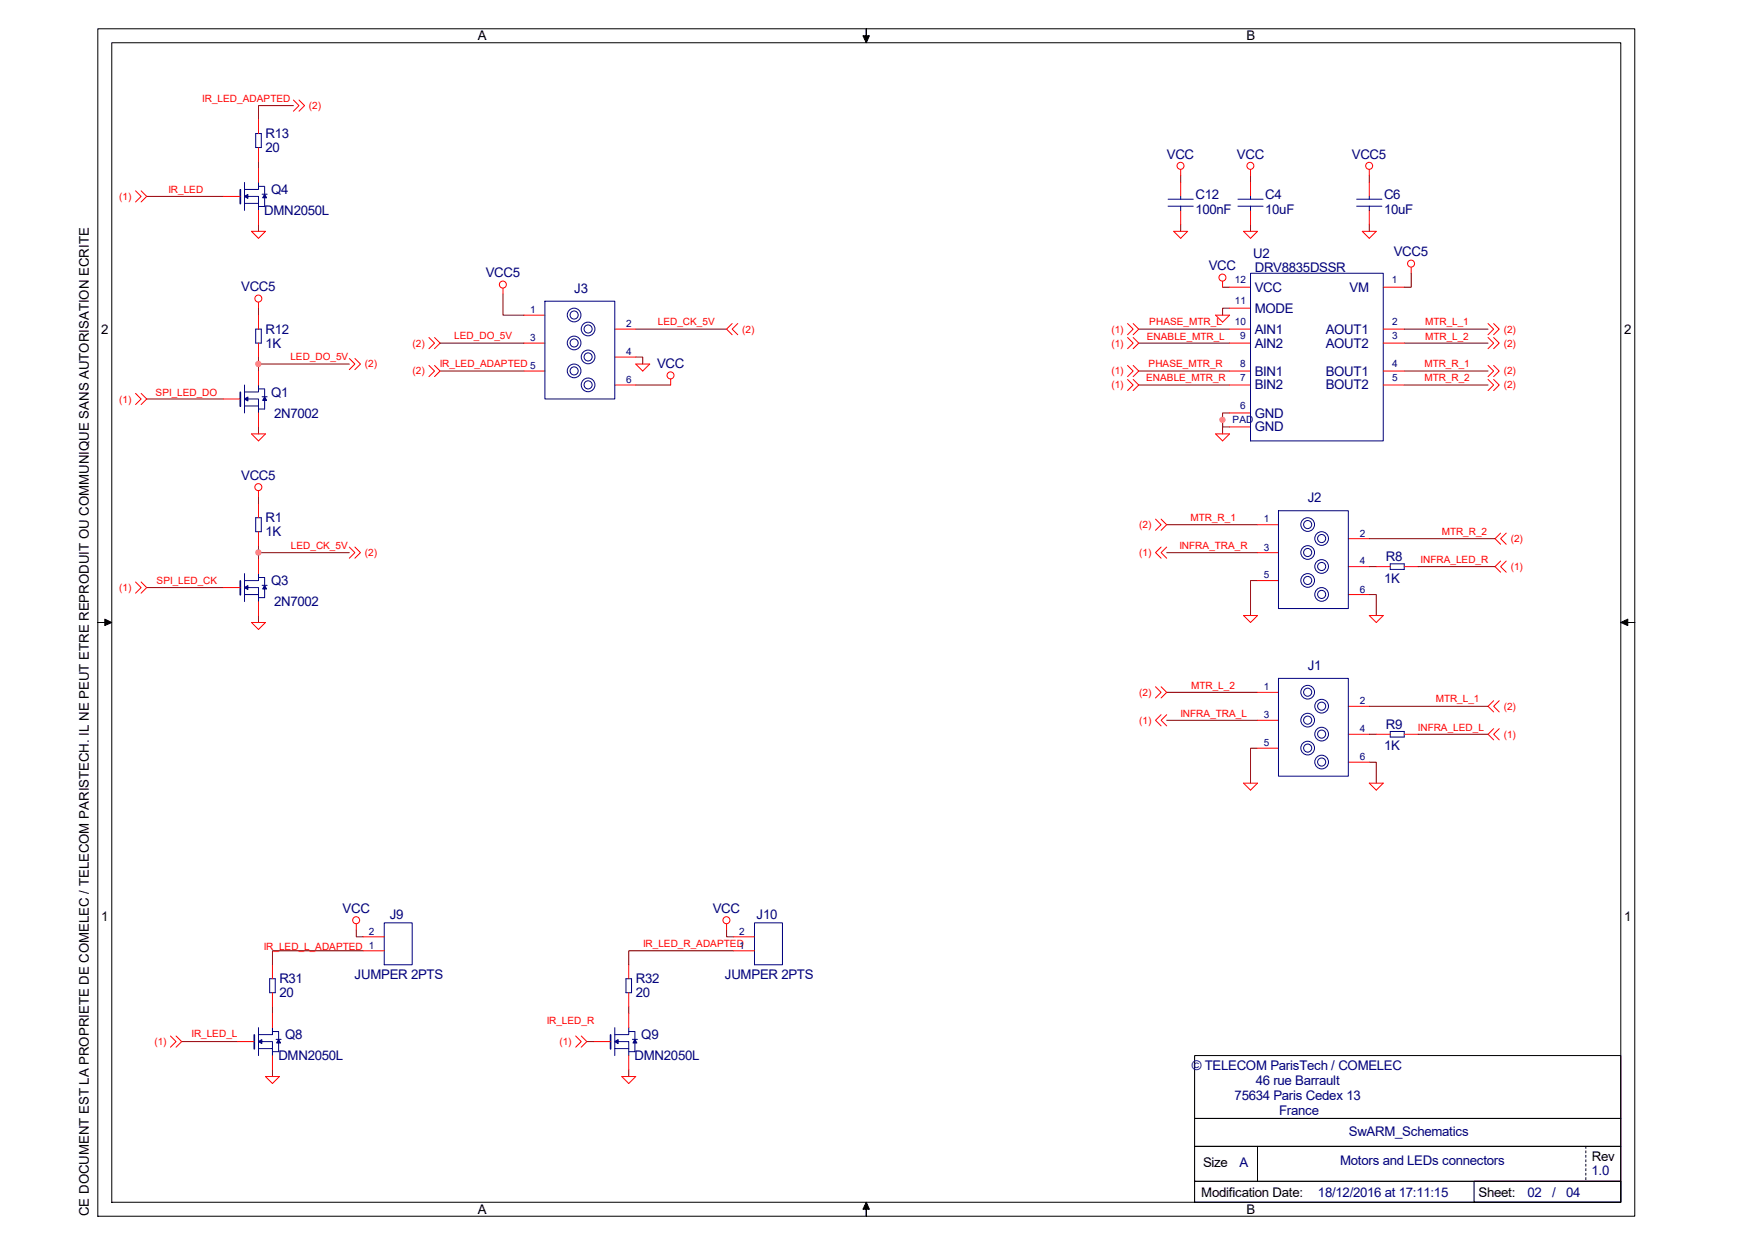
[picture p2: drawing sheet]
<svg xmlns="http://www.w3.org/2000/svg" width="297mm" height="210mm" viewBox="0 0 297 210" stroke-linecap="round" stroke-linejoin="round" font-family="sans-serif">
<g fill="none" stroke="#800000" stroke-width=".17">
<path d="M49.5 17.8h-5.9v2.4M24.7 33.1h13M43.6 27.2v1.2M43.6 37.8v1.2M199.1 29.6v1.2M199.1 37.8v1.2M210.9 29.6v1.2M210.9 37.8v1.2M230.9 29.6v1.2M230.9 37.8v1.2M43.6 52v1.2M74.2 57.9h14.2"/>
<path d="M84.8 49.6v3.6h3.6M107.2 55.5h15.3M192.1 55.5h15.3M192.1 57.9h15.3M206.2 48.5h1.2M207.4 52h-1.2v1.2M236.8 55.5h14.2M236.8 57.9h14.2M238 46.1v2.4h-1.2M24.7 67.3h13M43.6 60.2v2.4M43.6 72v1.2"/>
<path d="M43.6 61.4h15.3M74.2 62.6h14.2M107.2 60.2h1.2v1.2M107.2 64.9h5.9M192.1 62.6h15.3M192.1 64.9h15.3M206.2 70.8v2.4M207.4 69.7h-1.2v2.3h1.2M236.8 62.6h14.2M236.8 64.9h14.2M24.7 99.1h13M43.6 93.2h15.3"/>
<path d="M43.6 83.8v1.2M43.6 92v2.4M196.8 88.5h15.3M196.8 93.2h15.3M212.1 97.9h-1.2v5.9M230.9 90.9h21.3M230.9 95.6h1.2M239.2 95.6h13M43.6 103.8v1.2M196.8 116.8h15.3M230.9 100.3h1.2v3.5M230.9 119.1h20.1"/>
<path d="M196.8 121.5h15.3M212.1 126.2h-1.2v5.9M230.9 128.6h1.2v3.5M230.9 123.9h1.2M239.2 123.9h11.8M60.1 156.9v1.1h1.2M122.5 156.9v1.1h1.2M30.6 175.7h9.5M46 169.8v1.2M61.3 160.4h-15.3v2.3M99 175.7h1.2M106 169.8v1.2"/>
<path d="M123.7 160.4h-17.7v2.3M46 180.4v1.2M106 180.4v1.2"/>
</g>
<g fill="#f0f" stroke="#f0f" stroke-width=".17">
<circle cx="206.2" cy="70.8" r=".45"/>
<circle cx="43.6" cy="61.4" r=".45"/>
<circle cx="43.6" cy="93.2" r=".45"/>
</g>
<g fill="none" stroke="#f00" stroke-width=".17">
<path d="M49.5 16.9l.9 .9-.9 1M50.4 16.9l1 .9-1 1M22.9 32.2l.9 .9-.9 1M23.8 32.2l.9 .9-.9 1M37.7 33.1h2.8M42.4 39h2.4l-1.2 1.2zM43.6 20.2v2.3M43.6 24.9v2.3M43.6 28.4v2.4M43.6 35.5v2.3M198 39h2.3l-1.2 1.2zM199.1 28.6v1"/>
<path d="M199.1 30.8v2.3M199.1 35.5v2.3M209.7 39h2.4l-1.2 1.2zM210.9 28.6v1M210.9 30.8v2.3M210.9 35.5v2.3M229.8 39h2.3l-1.2 1.2zM230.9 28.6v1M230.9 30.8v2.3M230.9 35.5v2.3M43.6 51v1M43.6 53.2v2.3"/>
<path d="M43.6 57.9v2.3M72.3 56.9l1 1-1 .9M73.3 56.9l.9 1-.9 .9M84.8 48.6v1M88.4 57.9h3.5M88.4 53.2h3.5M103.7 55.5h3.5M123.5 54.6l-1 .9 1 1M124.4 54.6l-.9 .9 .9 1M190.2 54.6l.9 .9-.9 1M190.2 56.9l.9 1-.9 .9M191.1 54.6l1 .9-1 1"/>
<path d="M191.1 56.9l1 1-1 .9M205 53.2h2.4l-1.2 1.1zM206.2 47.5v1M207.4 48.5h3.5M207.4 52h3.5M207.4 55.5h3.5M207.4 57.9h3.5M233.3 48.5h3.5M233.3 55.5h3.5M233.3 57.9h3.5M238 45.1v1M251 54.6l.9 .9-.9 1"/>
<path d="M251 56.9l.9 1-.9 .9M251.9 54.6l1 .9-1 1M251.9 56.9l1 1-1 .9M22.9 66.4l.9 .9-.9 .9M23.8 66.4l.9 .9-.9 .9M37.7 67.3h2.8M42.4 73.2h2.4l-1.2 1.2zM43.6 62.6v2.3M43.6 69.7v2.3M58.9 60.5l1 .9-1 1M59.9 60.5l.9 .9-.9 1M72.3 61.6l1 1-1 .9"/>
<path d="M73.3 61.6l.9 1-.9 .9M88.4 62.6h3.5M103.7 64.9h3.5M103.7 60.2h3.5M107.2 61.4h2.4l-1.2 1.2zM113.1 64v.9M190.2 61.6l.9 1-.9 .9M190.2 64l.9 .9-.9 1M191.1 61.6l1 1-1 .9M191.1 64l1 .9-1 1M205 73.2h2.4l-1.2 1.2zM207.4 69.7h3.5"/>
<path d="M207.4 72h3.5M207.4 62.6h3.5M207.4 64.9h3.5M233.3 62.6h3.5M233.3 64.9h3.5M251 61.6l.9 1-.9 .9M251 64l.9 .9-.9 1M251.9 61.6l1 1-1 .9M251.9 64l1 .9-1 1M22.9 98.2l.9 .9-.9 1M23.8 98.2l.9 .9-.9 1M37.7 99.1h2.8"/>
<path d="M43.6 82.8v1M43.6 85v2.3M43.6 89.7v2.3M43.6 94.4v2.4M58.9 92.3l1 .9-1 1M59.9 92.3l.9 .9-.9 1M194.9 87.6l.9 .9-.9 1M195.8 87.6l1 .9-1 1M195.8 92.3l-.9 .9 .9 1M196.8 92.3l-1 .9 1 1M212.1 88.5h3.5M212.1 93.2h3.5"/>
<path d="M212.1 97.9h3.5M227.4 90.9h3.5M227.4 95.6h3.5M232.1 95.6h2.4M236.8 95.6h2.4M253.1 89.9l-.9 1 .9 .9M253.1 94.6l-.9 1 .9 .9M254 89.9l-.9 1 .9 .9M254 94.6l-.9 1 .9 .9M42.4 105h2.4l-1.2 1.2zM43.6 101.5v2.3M194.9 115.8l.9 1-.9 .9"/>
<path d="M195.8 115.8l1 1-1 .9M209.7 103.8h2.4l-1.2 1.2zM212.1 116.8h3.5M227.4 119.1h3.5M227.4 100.3h3.5M230.9 103.8h2.4l-1.2 1.2zM251.9 118.2l-.9 .9 .9 1M252.9 118.2l-1 .9 1 1M195.8 120.6l-.9 .9 .9 .9M196.8 120.6l-1 .9 1 .9M209.7 132.1h2.4l-1.2 1.2zM212.1 121.5h3.5"/>
<path d="M212.1 126.2h3.5M227.4 123.9h3.5M227.4 128.6h3.5M230.9 132.1h2.4l-1.2 1.2zM232.1 123.9h2.4M236.8 123.9h2.4M251.9 122.9l-.9 1 .9 .9M252.9 122.9l-1 1 1 .9M60.1 155.9v1M61.3 158h3.5M122.5 155.9v1M123.7 158h3.6"/>
<path d="M28.7 174.8l1 .9-1 .9M29.7 174.8l.9 .9-.9 .9M40.1 175.7h2.7M46 162.7v2.4M46 167.5v2.3M46 171v2.3M46 178.1v2.3M61.3 160.4h3.5M97.1 174.8l.9 .9-.9 .9M98 174.8l1 .9-1 .9M100.2 175.7h2.7M106 162.7v2.4"/>
<path d="M106 167.5v2.3M106 171v2.3M106 178.1v2.3M123.7 160.4h3.6M44.8 181.6h2.3l-1.1 1.2zM104.9 181.6h2.3l-1.2 1.2z"/>
<circle cx="199.1" cy="28" r=".59"/>
<circle cx="210.9" cy="28" r=".59"/>
<circle cx="230.9" cy="28" r=".59"/>
<circle cx="43.6" cy="50.4" r=".59"/>
<circle cx="84.8" cy="48" r=".59"/>
<circle cx="206.2" cy="46.8" r=".59"/>
<circle cx="238" cy="44.5" r=".59"/>
<circle cx="113.1" cy="63.3" r=".59"/>
<circle cx="43.6" cy="82.2" r=".59"/>
<circle cx="60.1" cy="155.2" r=".59"/>
<circle cx="122.5" cy="155.2" r=".59"/>
</g>
<g fill="none" stroke="#000080" stroke-width=".17">
<path d="M41.2 34.3h2.4v1.2M41.2 33.1h2.4v1.2M41.2 30.8v4.7M43.1 22.5h1v2.4h-1zM43.6 30.8v1.2h-2.4M43.6 31.4h1M44.2 32.8h.9M44.6 31.5v1.4M44.6 33.4v1.4h-1M197 33.6h4.3M197 34.8h4.3M199.1 33.1v.5"/>
<path d="M199.1 34.8v.7M208.8 33.6h4.2M208.8 34.8h4.2M210.9 33.1v.5M210.9 34.8v.7M228.8 33.6h4.3M228.8 34.8h4.3M230.9 33.1v.5M230.9 34.8v.7M43.1 55.5h1v2.4h-1zM91.9 50.8h11.8v16.5h-11.8zM210.9 46.1h22.4v28.3h-22.4z"/>
<path d="M41.2 68.5h2.4v1.2M41.2 67.3h2.4v1.2M41.2 64.9v4.8M43.6 64.9v1.2h-2.4M43.6 65.6h1M44.2 66.9h.9M44.6 67.5v1.5h-1M44.6 65.7v1.4M41.2 99.1h2.4v1.2M41.2 96.8v4.7M43.1 87.3h1v2.4h-1zM43.6 96.8v1.1h-2.4"/>
<path d="M43.6 97.4h1M44.2 98.7h.9M44.6 97.5v1.4M44.6 99.4v1.4h-1M215.6 86.2h11.8v16.5h-11.8zM234.5 95.1h2.3v1h-2.3zM41.2 100.3h2.4v1.2M215.6 114.4h11.8v16.5h-11.8zM234.5 123.4h2.3v.9h-2.3zM64.8 155.7h4.7v7h-4.7zM127.3 155.7h4.7v7h-4.7zM43.6 176.9h2.4v1.2"/>
<path d="M43.6 175.7h2.4v1.2M43.6 173.3v4.8M45.5 165.1h.9v2.4h-.9zM46 173.3v1.2h-2.4M46 174h1M46.6 175.3h.8M47 175.9v1.5h-1M47 174.1v1.4M103.7 176.9h2.3v1.2M103.7 175.7h2.3v1.2M103.7 173.3v4.8M105.6 165.1h.9v2.4h-.9z"/>
<path d="M106 173.3v1.2h-2.3M106 174h1.1M106.7 175.3h.8M107.1 175.9v1.5h-1M107.1 174.1v1.4"/>
<circle cx="96.8" cy="57.9" r="1.15"/>
<circle cx="96.8" cy="53.1" r="1.15"/>
<circle cx="96.8" cy="53.1" r=".68"/>
<circle cx="96.8" cy="57.9" r=".68"/>
<circle cx="99.2" cy="55.5" r="1.15"/>
<circle cx="99.2" cy="55.5" r=".68"/>
<circle cx="96.8" cy="62.6" r="1.15"/>
<circle cx="96.8" cy="62.6" r=".68"/>
<circle cx="99.2" cy="64.9" r="1.15"/>
<circle cx="99.2" cy="60.2" r="1.15"/>
<circle cx="99.2" cy="60.2" r=".68"/>
<circle cx="99.2" cy="64.9" r=".68"/>
<circle cx="220.6" cy="93.2" r=".68"/>
<circle cx="220.6" cy="88.5" r=".68"/>
<circle cx="220.6" cy="97.9" r=".68"/>
<circle cx="220.6" cy="93.2" r="1.15"/>
<circle cx="220.6" cy="88.5" r="1.15"/>
<circle cx="220.6" cy="97.9" r="1.15"/>
<circle cx="222.9" cy="90.8" r="1.15"/>
<circle cx="222.9" cy="95.6" r="1.15"/>
<circle cx="222.9" cy="90.8" r=".68"/>
<circle cx="222.9" cy="95.6" r=".68"/>
<circle cx="220.6" cy="116.8" r=".68"/>
<circle cx="220.6" cy="116.8" r="1.15"/>
<circle cx="222.9" cy="119.1" r="1.15"/>
<circle cx="222.9" cy="100.3" r="1.15"/>
<circle cx="222.9" cy="119.1" r=".68"/>
<circle cx="222.9" cy="100.3" r=".68"/>
<circle cx="220.6" cy="121.5" r=".68"/>
<circle cx="220.6" cy="126.2" r=".68"/>
<circle cx="220.6" cy="126.2" r="1.15"/>
<circle cx="220.6" cy="121.5" r="1.15"/>
<circle cx="222.9" cy="128.5" r="1.15"/>
<circle cx="222.9" cy="123.8" r="1.15"/>
<circle cx="222.9" cy="123.8" r=".68"/>
<circle cx="222.9" cy="128.5" r=".68"/>
</g>
<path d="M40.5 32v2.4M40.5 66.2v2.3M40.5 98v2.3M42.9 174.6v2.3M103 174.6v2.3" fill="none" stroke="#000080" stroke-width=".28"/>
<g fill="#000080" stroke="#000080" stroke-width=".17">
<path d="M41.3 67.3l.5-.3v.6z" fill-rule="evenodd"/>
<path d="M44.6 67l.4 .5h-.7z" fill-rule="evenodd"/>
<path d="M41.3 99.1l.5-.3v.6z" fill-rule="evenodd"/>
<path d="M44.6 98.8l.4 .6h-.7z" fill-rule="evenodd"/>
<path d="M41.3 33.1l.5-.3v.7z" fill-rule="evenodd"/>
<path d="M44.6 32.9l.4 .5h-.7z" fill-rule="evenodd"/>
<path d="M43.6 175.7l.6-.3v.6z" fill-rule="evenodd"/>
<path d="M46.9 175.4l.4 .5h-.6z" fill-rule="evenodd"/>
<path d="M103.7 175.7l.6-.3v.6z" fill-rule="evenodd"/>
<path d="M107 175.4l.4 .5h-.6z" fill-rule="evenodd"/>
</g>
<g fill="#000" stroke="#000" stroke-width=".17">
<path d="M146.1 4.9v1.1h.5l-.5 1.2-.6-1.2h.6z" fill-rule="evenodd"/>
<path d="M16.5 105h1.2v-.6l1.2 .6-1.2 .5v-.5z" fill-rule="evenodd"/>
<path d="M273.4 105l1.1-.6v.6h1.2h-1.2v.5z" fill-rule="evenodd"/>
<path d="M146.1 202.8l.5 1.2h-.5v1.2v-1.2h-.6z" fill-rule="evenodd"/>
</g>
<g fill="none" stroke="#000" stroke-width=".17">
<path d="M16.5 4.9h259.2v200.3h-259.2zM18.9 7.2h254.5v195.6h-254.5zM201.5 178.1h71.9v10.6h-71.9zM201.5 199.3h71.9v3.5h-71.9zM201.5 188.7h71.9v4.7h-71.9zM201.5 193.4h71.9v5.9h-71.9zM212.1 193.4v5.9M248.6 199.3h24.8v3.5h-24.8zM267.5 193.4v.3M267.5 194.1v.4M267.5 194.9v.3M267.5 195.6v.4"/>
<path d="M267.5 196.4v.3M267.5 197.1v.4M267.5 197.9v.3M267.5 198.7v.3"/>
</g>
<g font-size="2.2">
<text x="80.6" y="6.8">A</text>
<text x="210.2" y="6.8">B</text>
<text x="17.1" y="56.3">2</text>
<text x="273.9" y="56.3">2</text>
<text x="17.1" y="155.3">1</text>
<text x="273.9" y="155.3">1</text>
<text x="202.9" y="196.9">Size</text>
<text x="268.5" y="195.9">Rev</text>
<text x="202.6" y="201.9">Modification Date:</text>
<text x="249.4" y="201.8">Sheet:</text>
<text x="15" y="205.2" transform="rotate(-90 15 205.2)">CE DOCUMENT EST LA PROPRIETE DE COMELEC / TELECOM PARISTECH. IL NE PEUT ETRE REPRODUIT OU COMMUNIQUE SANS AUTORISATION ECRITE</text>
<text x="80.6" y="204.8">A</text>
<text x="210.2" y="204.8">B</text>
</g>
<g font-size="2.2" fill="#000080">
<text x="44.8" y="23.3">R13</text>
<text x="44.8" y="25.7">20</text>
<text x="196.8" y="26.8">VCC</text>
<text x="208.6" y="26.8">VCC</text>
<text x="228" y="26.8">VCC5</text>
<text x="45.7" y="32.8">Q4</text>
<text x="201.6" y="33.5">C12</text>
<text x="213.4" y="33.5">C4</text>
<text x="233.4" y="33.5">C6</text>
<text x="44.6" y="36.3">DMN2050L</text>
<text x="201.6" y="36.1">100nF</text>
<text x="213.4" y="36.1">10uF</text>
<text x="233.4" y="36.1">10uF</text>
<text x="81.9" y="46.8">VCC5</text>
<text x="203.9" y="45.6">VCC</text>
<text x="211.4" y="43.6">U2</text>
<text x="211.6" y="45.8">DRV8835DSSR</text>
<text x="235.1" y="43.2">VCC5</text>
<text x="40.7" y="49.1">VCC5</text>
<text x="96.9" y="49.4">J3</text>
<text x="211.6" y="52.7">MODE</text>
<text x="211.6" y="49.2">VCC</text>
<text x="227.6" y="49.2">VM</text>
<text x="44.8" y="58.6">1K</text>
<text x="44.8" y="56.3">R12</text>
<text x="211.6" y="58.6">AIN2</text>
<text x="211.6" y="56.3">AIN1</text>
<text x="223.6" y="56.3">AOUT1</text>
<text x="223.6" y="58.6">AOUT2</text>
<text x="110.8" y="62.1">VCC</text>
<text x="211.6" y="65.7">BIN2</text>
<text x="211.6" y="63.4">BIN1</text>
<text x="223.6" y="65.7">BOUT2</text>
<text x="223.6" y="63.4">BOUT1</text>
<text x="45.7" y="66.9">Q1</text>
<text x="46.2" y="70.5">2N7002</text>
<text x="211.6" y="70.4">GND</text>
<text x="211.6" y="72.8">GND</text>
<text x="40.7" y="80.9">VCC5</text>
<text x="44.8" y="88.1">R1</text>
<text x="220.6" y="84.7">J2</text>
<text x="44.8" y="90.5">1K</text>
<text x="233.7" y="94.6">R8</text>
<text x="45.7" y="98.8">Q3</text>
<text x="233.4" y="98.3">1K</text>
<text x="46.2" y="102.3">2N7002</text>
<text x="220.6" y="113">J1</text>
<text x="233.7" y="122.9">R9</text>
<text x="233.4" y="126.6">1K</text>
<text x="57.8" y="154">VCC</text>
<text x="65.7" y="155">J9</text>
<text x="120.2" y="154">VCC</text>
<text x="127.6" y="155">J10</text>
<text x="47.1" y="165.9">R31</text>
<text x="59.8" y="165.2">JUMPER 2PTS</text>
<text x="107.2" y="165.9">R32</text>
<text x="122.3" y="165.2">JUMPER 2PTS</text>
<text x="47.1" y="168.2">20</text>
<text x="107.2" y="168.2">20</text>
<text x="46.9" y="178.9">DMN2050L</text>
<text x="48.1" y="175.3">Q8</text>
<text x="107" y="178.9">DMN2050L</text>
<text x="108.2" y="175.3">Q9</text>
<text x="201" y="180.5">© TELECOM ParisTech / COMELEC</text>
<text x="208.2" y="185.5">75634 Paris Cedex 13</text>
<text x="211.8" y="183">46 rue Barrault</text>
<text x="215.7" y="188">France</text>
<text x="227.5" y="191.7">SwARM_Schematics</text>
<text x="209" y="196.9">A</text>
<text x="226" y="196.6">Motors and LEDs connectors</text>
<text x="222.3" y="201.9">18/12/2016 at 17:11:15</text>
<text x="257.6" y="201.8">02</text>
<text x="261.8" y="201.8">/</text>
<text x="264.2" y="201.8">04</text>
<text x="268.4" y="198.3">1.0</text>
</g>
<g font-size="1.7" fill="#f00">
<text x="34.1" y="17.2">IR_LED_ADAPTED</text>
<text x="52.1" y="18.4">(2)</text>
<text x="20.1" y="33.7">(1)</text>
<text x="28.4" y="32.5">IR_LED</text>
<text x="69.6" y="58.5">(2)</text>
<text x="76.6" y="57.2">LED_DO_5V</text>
<text x="111" y="54.8">LED_CK_5V</text>
<text x="125.2" y="56.1">(2)</text>
<text x="187.5" y="56.1">(1)</text>
<text x="187.5" y="58.5">(1)</text>
<text x="193.4" y="57.3">ENABLE_MTR_L</text>
<text x="193.8" y="54.9">PHASE_MTR_L</text>
<text x="240.4" y="57.3">MTR_L_2</text>
<text x="240.4" y="54.9">MTR_L_1</text>
<text x="253.6" y="56.1">(2)</text>
<text x="253.6" y="58.5">(2)</text>
<text x="49" y="60.8">LED_DO_5V</text>
<text x="61.6" y="62">(2)</text>
<text x="69.6" y="63.2">(2)</text>
<text x="74.2" y="61.9">IR_LED_ADAPTED 5</text>
<text x="187.5" y="63.2">(1)</text>
<text x="187.5" y="65.5">(1)</text>
<text x="193.3" y="64.3">ENABLE_MTR_R</text>
<text x="193.7" y="62">PHASE_MTR_R</text>
<text x="240.2" y="62">MTR_R_1</text>
<text x="240.2" y="64.3">MTR_R_2</text>
<text x="253.6" y="63.2">(2)</text>
<text x="253.6" y="65.5">(2)</text>
<text x="20.1" y="67.9">(1)</text>
<text x="26.2" y="66.7">SPI_LED_DO</text>
<text x="192.2" y="89.1">(2)</text>
<text x="200.8" y="87.9">MTR_R_1</text>
<text x="49.1" y="92.6">LED_CK_5V</text>
<text x="61.6" y="93.8">(2)</text>
<text x="192.2" y="93.8">(1)</text>
<text x="198.9" y="92.6">INFRA_TRA_R</text>
<text x="239.6" y="95">INFRA_LED_R</text>
<text x="243.2" y="90.2">MTR_R_2</text>
<text x="254.8" y="91.4">(2)</text>
<text x="20.1" y="99.7">(1)</text>
<text x="26.4" y="98.5">SPI_LED_CK</text>
<text x="254.8" y="96.2">(1)</text>
<text x="192.2" y="117.4">(2)</text>
<text x="200.9" y="116.2">MTR_L_2</text>
<text x="242.1" y="118.5">MTR_L_1</text>
<text x="253.6" y="119.7">(2)</text>
<text x="192.2" y="122.1">(1)</text>
<text x="199.1" y="120.9">INFRA_TRA_L</text>
<text x="239.1" y="123.2">INFRA_LED_L</text>
<text x="253.6" y="124.5">(1)</text>
<text x="44.5" y="160.3">IR_LED_L_ADAPTED 1</text>
<text x="108.5" y="159.8">IR_LED_R_ADAPTED</text>
<text x="92.2" y="172.7">IR_LED_R</text>
<text x="26" y="176.3">(1)</text>
<text x="32.3" y="175">IR_LED_L</text>
<text x="94.4" y="176.3">(1)</text>
</g>
<g font-size="1.7" fill="#000080">
<text x="208.3" y="47.8">12</text>
<text x="234.8" y="47.8">1</text>
<text x="89.4" y="52.8">1</text>
<text x="208.3" y="51.4">11</text>
<text x="89.4" y="57.5">3</text>
<text x="105.6" y="59.9">4</text>
<text x="105.6" y="55.2">2</text>
<text x="208.3" y="54.9">10</text>
<text x="209.2" y="57.2">9</text>
<text x="234.8" y="57.2">3</text>
<text x="234.8" y="54.9">2</text>
<text x="105.6" y="64.6">6</text>
<text x="209.2" y="64.3">7</text>
<text x="209.2" y="61.9">8</text>
<text x="234.8" y="64.3">5</text>
<text x="234.8" y="61.9">4</text>
<text x="207.9" y="71.4">PAD</text>
<text x="209.2" y="69">6</text>
<text x="213.1" y="88.1">1</text>
<text x="213.1" y="92.9">3</text>
<text x="229.4" y="90.5">2</text>
<text x="229.4" y="95.2">4</text>
<text x="213.1" y="97.6">5</text>
<text x="229.4" y="99.9">6</text>
<text x="213.1" y="116.4">1</text>
<text x="229.4" y="118.8">2</text>
<text x="213.1" y="125.9">5</text>
<text x="213.1" y="121.2">3</text>
<text x="229.4" y="123.5">4</text>
<text x="229.4" y="128.2">6</text>
<text x="62.2" y="157.7">2</text>
<text x="124.7" y="160">1</text>
<text x="124.7" y="157.7">2</text>
</g>
</svg>
